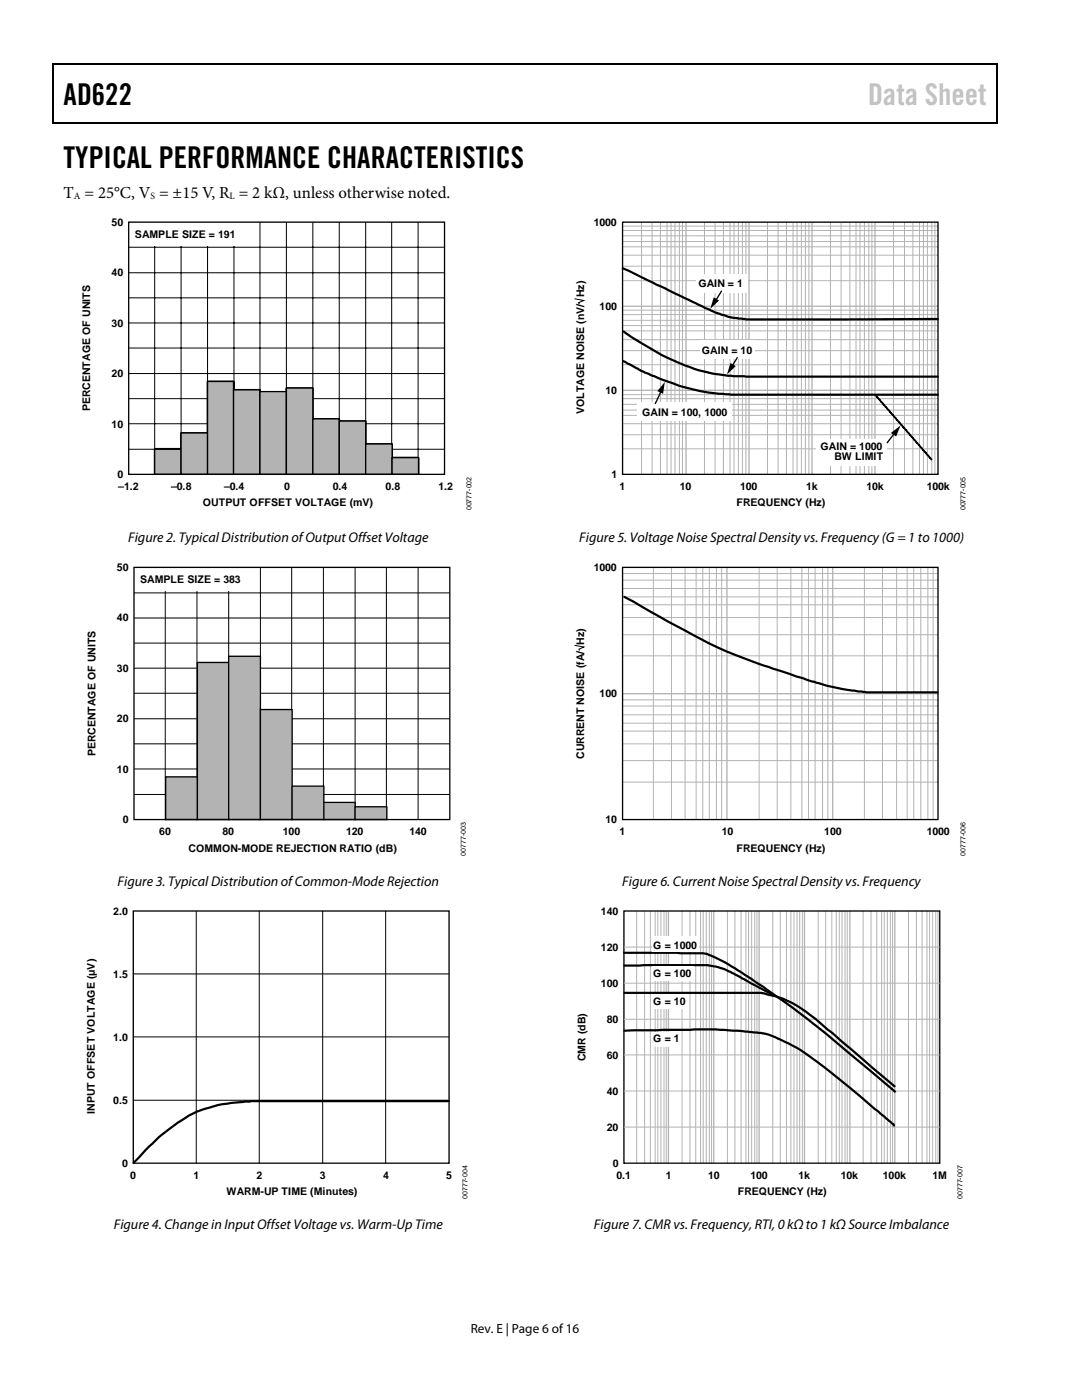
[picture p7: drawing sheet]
<svg xmlns="http://www.w3.org/2000/svg" width="216mm" height="279mm" viewBox="0 0 216 279" stroke-linecap="round" stroke-linejoin="round" font-family="sans-serif">
<path d="M10.5 12.7h.3v1h-.3zM10.5 12.7h.3v.3h-.3zM133.3 12.7h.3v.3h-.3zM198.8 12.7h.2v1h-.2zM198.8 12.7h.2v.3h-.2zM10.5 24.4h.3v.3h-.3zM133.1 24.4h.2v.3h-.2zM198.8 24.4h.2v.3h-.2z" fill="#000"/>
<path d="M10.7 13.7v10.7M10.8 12.8h122.5M133.6 12.8h65.2M198.9 13.7v10.7M10.8 24.5h188" fill="none" stroke="#000" stroke-width=".25"/>
<path d="M41.4 76.1h5.3v1.7h5.2v.4h5.2v-.7h5.3v6.1h5.3v.4h5.3v4.6h5.2v2.7h5.3v3.3h-52.6v-5h5.2v-3.2h5.3z" fill="none" stroke="#000" stroke-width=".35"/>
<g fill="none" stroke="#000" stroke-width=".2">
<path d="M25.6 59.4h63.1M25.6 54.4h63.1M25.6 49.3h63.1M30.9 44.3v50.4M36.1 44.3v50.4M41.4 44.3v50.4M46.7 44.3v50.4M51.9 44.3v50.4M57.1 44.3v50.4M62.4 44.3v50.4M67.7 44.3v50.4M73 44.3v50.4"/>
<path d="M78.2 44.3v50.4M83.4 44.3v50.4M25.6 79.6h63.1M25.6 74.6h63.1M25.6 69.5h63.1M25.6 64.5h63.1M25.6 89.7h63.1M25.6 84.6h63.1"/>
</g>
<path d="M30.9 89.7h5.2v5h-5.2z" fill="#b3b3b3"/>
<path d="M30.9 89.7h5.2v5h-5.2z" fill="none" stroke="#000" stroke-width=".26"/>
<path d="M36.1 86.4h5.3v8.3h-5.3z" fill="#b3b3b3"/>
<path d="M36.1 86.4h5.3v8.3h-5.3z" fill="none" stroke="#000" stroke-width=".26"/>
<path d="M41.4 76.1h5.2v18.6h-5.2z" fill="#b3b3b3"/>
<path d="M41.4 76.1h5.2v18.6h-5.2z" fill="none" stroke="#000" stroke-width=".26"/>
<path d="M46.6 77.8h5.3v16.9h-5.3z" fill="#b3b3b3"/>
<path d="M46.6 77.8h5.3v16.9h-5.3z" fill="none" stroke="#000" stroke-width=".26"/>
<path d="M51.9 78.2h5.2v16.5h-5.2z" fill="#b3b3b3"/>
<path d="M51.9 78.2h5.2v16.5h-5.2z" fill="none" stroke="#000" stroke-width=".26"/>
<path d="M57.1 77.5h5.3v17.2h-5.3z" fill="#b3b3b3"/>
<path d="M57.1 77.5h5.3v17.2h-5.3z" fill="none" stroke="#000" stroke-width=".26"/>
<path d="M62.4 83.6h5.3v11.1h-5.3z" fill="#b3b3b3"/>
<path d="M62.4 83.6h5.3v11.1h-5.3z" fill="none" stroke="#000" stroke-width=".26"/>
<path d="M67.7 84h5.3v10.7h-5.3z" fill="#b3b3b3"/>
<path d="M67.7 84h5.3v10.7h-5.3z" fill="none" stroke="#000" stroke-width=".26"/>
<path d="M73 88.6h5.2v6.1h-5.2z" fill="#b3b3b3"/>
<path d="M73 88.6h5.2v6.1h-5.2z" fill="none" stroke="#000" stroke-width=".26"/>
<path d="M78.2 91.3h5.3v3.4h-5.3z" fill="#b3b3b3"/>
<path d="M78.2 91.3h5.3v3.4h-5.3z" fill="none" stroke="#000" stroke-width=".26"/>
<path d="M25.7 44.3h22.2v4.7h-22.2z" fill="#fff"/>
<path d="M25.7 44.3h63v50.4h-63z" fill="none" stroke="#000" stroke-width=".26"/>
<path d="M26.7 118.3h63.1M33 113.2v50.4M39.3 113.2v50.4M45.6 113.2v50.4M26.7 128.3h63.1M26.7 123.3h63.1" fill="none" stroke="#000" stroke-width=".2"/>
<path d="M26.7 113.2h22.3v4.7h-22.3z" fill="#fff"/>
<path d="M52 113.2v50.4M58.2 113.2v50.4M64.5 113.2v50.4M70.9 113.2v50.4M77.1 113.2v50.4M83.4 113.2v50.4M26.7 138.4h63.1M26.7 133.3h63.1M26.7 158.6h63.1M26.7 153.5h63.1M26.7 148.5h63.1M26.7 143.4h63.1" fill="none" stroke="#000" stroke-width=".2"/>
<path d="M33.1 155h6.3v8.6h-6.3z" fill="#b3b3b3"/>
<path d="M33.1 155h6.3v8.6h-6.3z" fill="none" stroke="#000" stroke-width=".26"/>
<path d="M39.4 132.2h6.2v31.4h-6.2z" fill="#b3b3b3"/>
<path d="M39.4 132.2h6.2v31.4h-6.2z" fill="none" stroke="#000" stroke-width=".26"/>
<path d="M45.6 131h6.4v32.6h-6.4z" fill="#b3b3b3"/>
<path d="M45.6 131h6.4v32.6h-6.4z" fill="none" stroke="#000" stroke-width=".26"/>
<path d="M52 141.6h6.3v22h-6.3z" fill="#b3b3b3"/>
<path d="M52 141.6h6.3v22h-6.3z" fill="none" stroke="#000" stroke-width=".26"/>
<path d="M58.3 156.9h6.3v6.7h-6.3z" fill="#b3b3b3"/>
<path d="M58.3 156.9h6.3v6.7h-6.3z" fill="none" stroke="#000" stroke-width=".26"/>
<path d="M64.6 160.1h6.3v3.5h-6.3z" fill="#b3b3b3"/>
<path d="M64.6 160.1h6.3v3.5h-6.3z" fill="none" stroke="#000" stroke-width=".26"/>
<path d="M70.9 161h6.3v2.6h-6.3z" fill="#b3b3b3"/>
<path d="M124.2 44.3h63v50.4h-63zM26.7 113.2h63.1v50.4h-63.1zM70.9 161h6.3v2.6h-6.3zM26.6 181.8h63v50.3h-63z" fill="none" stroke="#000" stroke-width=".26"/>
<path d="M124.3 53.6l16.9 8a22.1 22.1 0 0 0 8.2 2.1h37.7M124.4 72.1l3.3 1.7a43.8 43.8 0 0 0 21.1 5h38.3M124.5 66.2a60.1 60.1 0 0 0 13.1 7 32.8 32.8 0 0 0 11.9 2h37.6M89.5 219.8h-38.7a34 34 0 0 0-12.1 2.3 41.1 41.1 0 0 0-12 10" fill="none" stroke="#000" stroke-width=".44"/>
<path d="M114.6 59.6l1.9 .4-1.1 .4 .2 .3M26.6 194.4h63M39.2 181.8v50.3M51.7 181.8v50.3M64.4 181.8v50.3M77 181.8v50.3M26.6 219.6h63M26.6 206.9h63" fill="none" stroke="#000" stroke-width=".2"/>
<g fill="none" stroke="#b3b3b3" stroke-width=".2">
<path d="M124.2 56h63.1M124.2 53.1h63.1M124.2 50.9h63.1M124.2 49.3h63.1M124.2 48.2h63.1M124.2 47.1h63.1M124.2 46h63.1M124.2 45.1h63.1M128 44.3v50.3M130.1 44.3v50.3M131.8 44.3v50.3M133.1 44.3v50.3"/>
<path d="M133.9 44.3v50.3M134.7 44.3v50.3M135.6 44.3v50.3M136.2 44.3v50.3M140.6 44.3v50.3M142.7 44.3v50.3M144.4 44.3v50.3M145.7 44.3v50.3M146.5 44.3v50.3M147.3 44.3v50.3M148.1 44.3v50.3M148.8 44.3v50.3"/>
<path d="M153.1 44.3v50.3M155.3 44.3v50.3M156.9 44.3v50.3M158.2 44.3v50.3M159 44.3v50.3M159.9 44.3v50.3M160.7 44.3v50.3M161.4 44.3v50.3M165.7 44.3v50.3M167.8 44.3v50.3M169.6 44.3v50.3M170.8 44.3v50.3"/>
<path d="M171.6 44.3v50.3M172.5 44.3v50.3M173.4 44.3v50.3M174 44.3v50.3M178.3 44.3v50.3M180.5 44.3v50.3M182.2 44.3v50.3M183.5 44.3v50.3M184.3 44.3v50.3M185.1 44.3v50.3M185.9 44.3v50.3M186.5 44.3v50.3"/>
<path d="M124.2 79.6h63.1M124.2 78.8h63.1M124.2 72.8h63.1M124.2 70h63.1M124.2 67.8h63.1M124.2 66h63.1M124.2 65h63.1M124.2 63.9h63.1M124.2 62.8h63.1M124.2 61.9h63.1M124.2 89.6h63.1M124.2 86.8h63.1"/>
<path d="M124.2 84.6h63.1M124.2 82.9h63.1M124.2 81.8h63.1M124.2 80.7h63.1"/>
</g>
<path d="M136.9 44.3v50.3M149.5 44.3v50.3M162 44.3v50.3M174.6 44.3v50.3M124.2 77.9h63.1M124.2 61.1h63.1" fill="none" stroke="#b3b3b3" stroke-width=".26"/>
<path d="M174.8 78.9l11 12.8" fill="none" stroke="#000" stroke-width=".35" stroke-dasharray=".3 .2"/>
<g fill="#fff">
<path d="M138.9 54.7h10.2v3.7h-10.2z"/>
<path d="M139.7 68h10.8v3.7h-10.8z"/>
<path d="M162.9 87.6h14v5.4h-14z"/>
<path d="M127.1 80.3h18.9v3.7h-18.9z"/>
</g>
<path d="M144 58l-1.2 2.1M132 78l-1.3 2.6M147.2 71.3l-1.2 1.8M178.5 86.4l-1.5 2M124.2 113.2h63v50.4h-63zM124.5 181.8h63v50.3h-63z" fill="none" stroke="#000" stroke-width=".26"/>
<path d="M142.4 59.4l1.1 .6-1.8 1.6zM132.7 76.2l-.4 2.4-1.1-.5zM145.8 72.4l1 .7-1.7 1.6zM177.8 86.4l1.9-1.5-.9 2.2z" fill="#000"/>
<g fill="none" stroke="#b3b3b3" stroke-width=".2">
<path d="M124.2 119.1h63.1M124.2 117.4h63.1M124.2 115.8h63.1M124.2 114.5h63.1M130.4 113.2v50.4M134 113.2v50.4M136.7 113.2v50.4M138.9 113.2v50.4M140.2 113.2v50.4M141.5 113.2v50.4M142.9 113.2v50.4M144 113.2v50.4"/>
<path d="M151.5 113.2v50.4M155.1 113.2v50.4M157.8 113.2v50.4M160 113.2v50.4M161.3 113.2v50.4M162.6 113.2v50.4M164.1 113.2v50.4M165.2 113.2v50.4M172.5 113.2v50.4M176.1 113.2v50.4M178.9 113.2v50.4M181 113.2v50.4"/>
<path d="M182.3 113.2v50.4M183.7 113.2v50.4M185.1 113.2v50.4M186.2 113.2v50.4M124.2 139.7h63.1M124.2 130.9h63.1M124.2 126.7h63.1M124.2 123.2h63.1M124.2 120.7h63.1M124.2 156.1h63.1M124.2 151.8h63.1M124.2 148.5h63.1"/>
<path d="M124.2 145.9h63.1M124.2 144.3h63.1M124.2 142.7h63.1M124.2 140.9h63.1M124.5 196.2h63M124.5 189h63M127 181.8v50.3M128.6 181.8v50.3M129.8 181.8v50.3M130.7 181.8v50.3M131.3 181.8v50.3M131.9 181.8v50.3"/>
<path d="M132.5 181.8v50.3M132.9 181.8v50.3M136.1 181.8v50.3M137.7 181.8v50.3M138.8 181.8v50.3M139.8 181.8v50.3M140.3 181.8v50.3M140.9 181.8v50.3M141.5 181.8v50.3M142 181.8v50.3M145.1 181.8v50.3M146.6 181.8v50.3"/>
<path d="M147.9 181.8v50.3M148.8 181.8v50.3M149.4 181.8v50.3M150 181.8v50.3M150.6 181.8v50.3M151 181.8v50.3M154.2 181.8v50.3M155.7 181.8v50.3M156.9 181.8v50.3M157.8 181.8v50.3M158.4 181.8v50.3M159 181.8v50.3"/>
<path d="M159.6 181.8v50.3M160.1 181.8v50.3M163.3 181.8v50.3M164.7 181.8v50.3M166 181.8v50.3M166.9 181.8v50.3M167.5 181.8v50.3M168 181.8v50.3M168.6 181.8v50.3M169.1 181.8v50.3M172.2 181.8v50.3M173.8 181.8v50.3"/>
<path d="M174.9 181.8v50.3M175.9 181.8v50.3M176.4 181.8v50.3M177.1 181.8v50.3M177.7 181.8v50.3M178.1 181.8v50.3M181.3 181.8v50.3M182.9 181.8v50.3M184 181.8v50.3M185 181.8v50.3M185.5 181.8v50.3M186.1 181.8v50.3"/>
<path d="M186.7 181.8v50.3M187.2 181.8v50.3M124.5 217.7h63M124.5 210.5h63M124.5 203.4h63M124.5 224.9h63"/>
</g>
<path d="M145.1 113.2v50.4M166.2 113.2v50.4M124.2 138.4h63.1M133.4 181.8v50.3M142.4 181.8v50.3M151.5 181.8v50.3M160.5 181.8v50.3M169.6 181.8v50.3M178.5 181.8v50.3" fill="none" stroke="#b3b3b3" stroke-width=".26"/>
<path d="M114.6 128.8l1.9 .3-1 .5 .1 .2" fill="none" stroke="#000" stroke-width=".2"/>
<path d="M124.6 119.1l7 4a118.5 118.5 0 0 0 18.8 9l4.7 1.6a101.1 101.1 0 0 0 13.3 3.9l4.4 .6h14.3M124.6 190.2h14a6.9 6.9 0 0 1 4.5 1.1l.6 .3a144.1 144.1 0 0 1 19.8 13.7l15 12.5M124.7 192.7l15.8-.1a14.8 14.8 0 0 1 6.5 2l7.5 4.1M124.7 198.1h22.6a21.6 21.6 0 0 1 5.4 .2 21.7 21.7 0 0 1 10.1 5.1l15.7 13.4M124.7 205.7l10.1-.2a109.5 109.5 0 0 1 17.5 .7 32.3 32.3 0 0 1 11.8 6.5l5.7 4.6 8.6 7.3" fill="none" stroke="#000" stroke-width=".44"/>
<g fill="#fff">
<path d="M130.1 186.9h9.2v3.1h-9.2z"/>
<path d="M130.1 192.9h8.3v3h-8.3z"/>
<path d="M130.1 198.4h7.1v3h-7.1z"/>
<path d="M130.1 205.9h5.7v3h-5.7z"/>
</g>
<g font-size="6">
<text x="12.7" y="21">AD622</text>
<text x="12.7" y="33.6">TYPICAL PERFORMANCE CHARACTERISTICS</text>
</g>
<text font-size="6" fill="#c1c1c1" x="173.2" y="21">Data Sheet</text>
<text font-size="3.3" x="12.7" y="39.5">T = 25°C, V = ±15 V, R = 2 kΩ, unless otherwise noted.</text>
<g font-size="2.8">
<text x="25.6" y="108.2">Figure 2. Typical Distribution of Output Offset Voltage</text>
<text x="115.6" y="108.2">Figure 5. Voltage Noise Spectral Density vs. Frequency (G = 1 to 1000)</text>
<text x="23.5" y="176.8">Figure 3. Typical Distribution of Common-Mode Rejection</text>
<text x="124.2" y="176.8">Figure 6. Current Noise Spectral Density vs. Frequency</text>
<text x="22.7" y="245.2">Figure 4. Change in Input Offset Voltage vs. Warm-Up Time</text>
<text x="118.5" y="245.2">Figure 7. CMR vs. Frequency, RTI,0 kΩ to 1 kΩ Source Imbalance</text>
</g>
<text font-size="2.6" x="93.9" y="266">Rev. E | Page 6 of 16</text>
<g font-size="2.1">
<text x="22.3" y="45">50</text>
<text x="26.9" y="47.5">SAMPLE SIZE = 191</text>
<text x="118.5" y="45">1000</text>
<text x="22.3" y="55.1">40</text>
<text x="139.4" y="57.4">GAIN = 1</text>
<text x="22.3" y="65.2">30</text>
<text x="119.7" y="61.8">100</text>
<text x="140" y="70.7">GAIN = 10</text>
<text x="22.3" y="75.3">20</text>
<text x="18" y="82.1" transform="rotate(-90 18 82.1)">PERCENTAGE OF UNITS</text>
<text x="116.5" y="82.7" transform="rotate(-90 116.5 82.7)">VOLTAGE NOISE (nV/ Hz)</text>
<text x="120.8" y="78.6">10</text>
<text x="128.1" y="83">GAIN = 100, 1000</text>
<text x="22.3" y="85.4">10</text>
<text x="163.7" y="89.8">GAIN = 1000</text>
<text x="23.5" y="95.4">0</text>
<text x="122" y="95.4">1</text>
<text x="166.5" y="91.9">BW LIMIT</text>
<text x="23.6" y="97.8">–1.2</text>
<text x="34.2" y="97.8">–0.8</text>
<text x="40.5" y="101.1">OUTPUT OFFSET VOLTAGE (mV)</text>
<text x="44.7" y="97.8">–0.4</text>
<text x="56.7" y="97.8">0</text>
<text x="66.4" y="97.8">0.4</text>
<text x="76.9" y="97.8">0.8</text>
<text x="87.5" y="97.8">1.2</text>
<text x="123.6" y="97.8">1</text>
<text x="135.6" y="97.8">10</text>
<text x="147" y="101.1">FREQUENCY (Hz)</text>
<text x="147.7" y="97.8">100</text>
<text x="160.9" y="97.8">1k</text>
<text x="172.9" y="97.8">10k</text>
<text x="184.9" y="97.8">100k</text>
<text x="23.3" y="113.9">50</text>
<text x="118.5" y="113.9">1000</text>
<text x="28" y="116.4">SAMPLE SIZE = 383</text>
<text x="23.3" y="124">40</text>
<text x="23.3" y="134.1">30</text>
<text x="119.7" y="139.1">100</text>
<text x="23.3" y="144.2">20</text>
<text x="19" y="150.9" transform="rotate(-90 19 150.9)">PERCENTAGE OF UNITS</text>
<text x="23.3" y="154.3">10</text>
<text x="116.5" y="151.4" transform="rotate(-90 116.5 151.4)">CURRENT NOISE (fA/ Hz)</text>
<text x="24.5" y="164.3">0</text>
<text x="31.8" y="166.7">60</text>
<text x="44.4" y="166.7">80</text>
<text x="56.4" y="166.7">100</text>
<text x="69.1" y="166.7">120</text>
<text x="81.7" y="166.7">140</text>
<text x="120.8" y="164.3">10</text>
<text x="123.6" y="166.7">1</text>
<text x="144" y="166.7">10</text>
<text x="164.5" y="166.7">100</text>
<text x="184.9" y="166.7">1000</text>
<text x="37.6" y="170">COMMON-MODE REJECTION RATIO (dB)</text>
<text x="147" y="170">FREQUENCY (Hz)</text>
<text x="22.6" y="182.5">2.0</text>
<text x="119.9" y="182.5">140</text>
<text x="119.9" y="189.7">120</text>
<text x="130.3" y="189.3">G = 1000</text>
<text x="22.6" y="195.1">1.5</text>
<text x="119.9" y="196.9">100</text>
<text x="130.3" y="195">G = 100</text>
<text x="130.3" y="200.6">G = 10</text>
<text x="22.6" y="207.7">1.0</text>
<text x="121.1" y="204.1">80</text>
<text x="130.3" y="208">G = 1</text>
<text x="116.8" y="211.8" transform="rotate(-90 116.8 211.8)">CMR (dB)</text>
<text x="121.1" y="211.3">60</text>
<text x="22.6" y="220.3">0.5</text>
<text x="121.1" y="218.5">40</text>
<text x="18.9" y="222.3" transform="rotate(-90 18.9 222.3)">INPUT OFFSET VOLTAGE (µV)</text>
<text x="121.1" y="225.7">20</text>
<text x="24.4" y="232.9">0</text>
<text x="122.3" y="232.9">0</text>
<text x="26" y="235.2">0</text>
<text x="38.6" y="235.2">1</text>
<text x="45.2" y="238.6">WARM-UP TIME (Minutes)</text>
<text x="51.2" y="235.2">2</text>
<text x="63.8" y="235.2">3</text>
<text x="76.4" y="235.2">4</text>
<text x="89" y="235.2">5</text>
<text x="123" y="235.2">0.1</text>
<text x="132.9" y="235.2">1</text>
<text x="141.3" y="235.2">10</text>
<text x="147.2" y="238.6">FREQUENCY (Hz)</text>
<text x="149.7" y="235.2">100</text>
<text x="159.3" y="235.2">1k</text>
<text x="167.7" y="235.2">10k</text>
<text x="176.2" y="235.2">100k</text>
<text x="186.1" y="235.2">1M</text>
</g>
<g font-size="1.9">
<text x="14.8" y="39.7">A</text>
<text x="30" y="39.7">S</text>
<text x="45.8" y="39.7">L</text>
</g>
<g font-size="1.4">
<text x="94.1" y="101.9" transform="rotate(-90 94.1 101.9)">00777-002</text>
<text x="192.7" y="101.9" transform="rotate(-90 192.7 101.9)">00777-005</text>
<text x="93" y="170.8" transform="rotate(-90 93 170.8)">00777-003</text>
<text x="192.7" y="170.8" transform="rotate(-90 192.7 170.8)">00777-006</text>
<text x="93.3" y="239.4" transform="rotate(-90 93.3 239.4)">00777-004</text>
<text x="192" y="239.4" transform="rotate(-90 192 239.4)">00777-007</text>
</g>
</svg>
